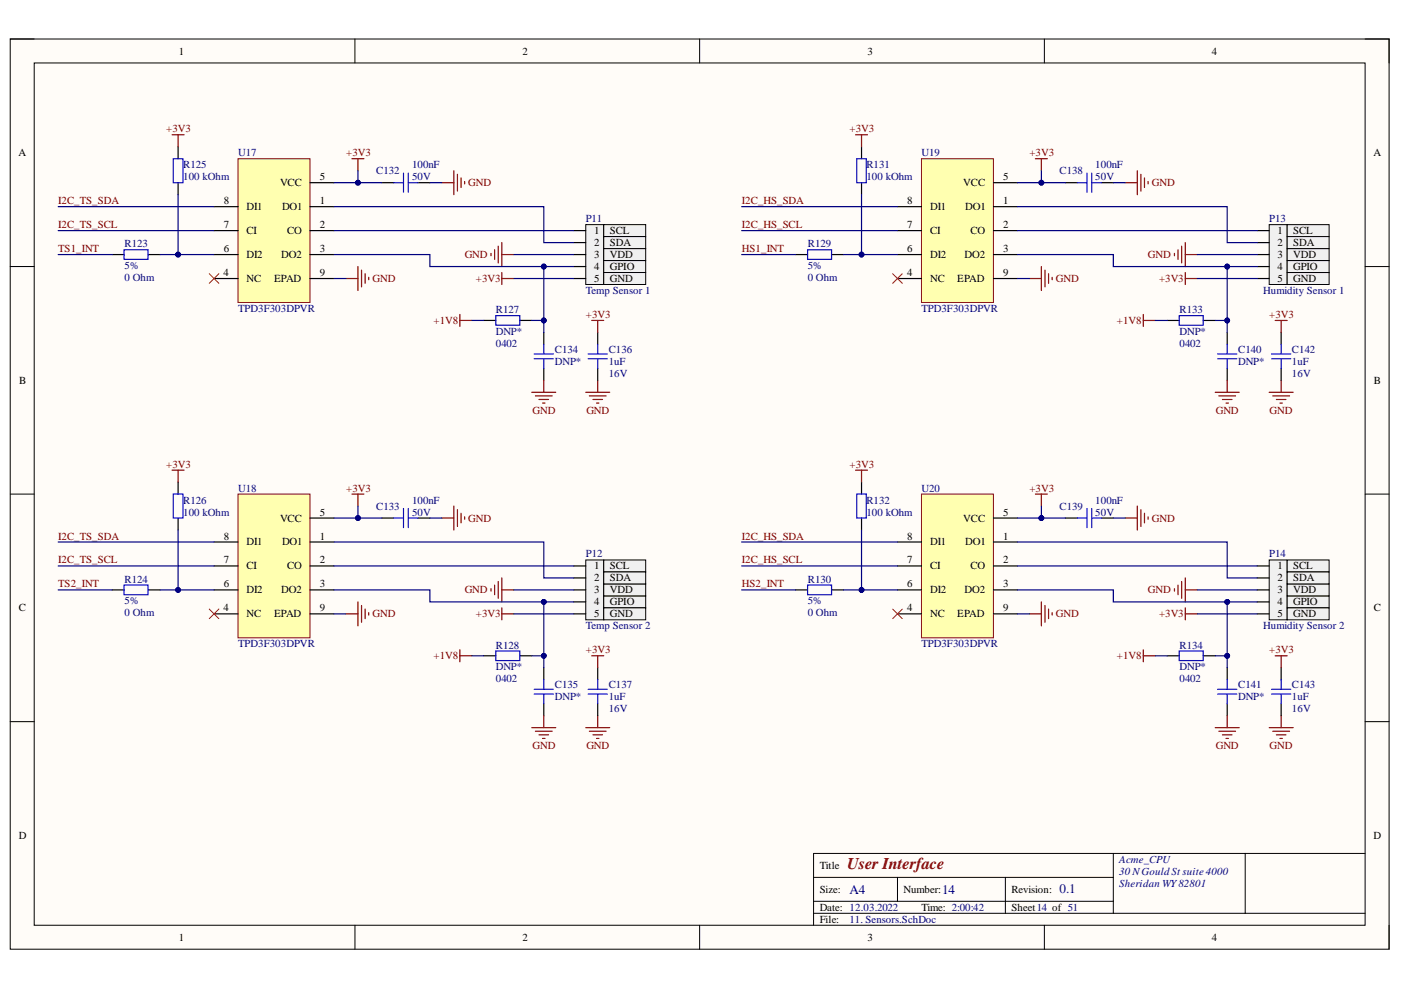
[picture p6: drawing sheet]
<svg xmlns="http://www.w3.org/2000/svg" width="297mm" height="210mm" viewBox="0 0 297 210" stroke-linecap="round" stroke-linejoin="round" font-family="sans-serif">
<path d="M2.2 8.3h292.3v193h-292.3z" fill-rule="evenodd" fill="#fffcf8"/>
<path d="M2.2 8.3h292.3v193h-292.3z" fill="none" stroke="#000" stroke-width=".21"/>
<path d="M7.3 13.3h282.1v182.9h-282.1z" fill-rule="evenodd" fill="#fffcf8"/>
<g fill="none" stroke="#000" stroke-width=".21">
<path d="M2.2 8.3h5.1M7.3 13.3h282.1v182.9h-282.1zM75.3 8.3v5M148.3 8.3v5M221.4 8.3v5M289.4 8.3h5.1v5M2.2 56.5h5.1M289.4 56.5h5.1M2.2 104.8h5.1M289.4 104.8h5.1M2.2 153h5.1M289.4 153h5.1"/>
<path d="M75.3 196.2v5.1M148.3 196.2v5.1M172.5 186h63.5M172.5 193.6h116.9M172.5 191.1h63.5M190.3 186v5.1M213.2 186v7.6M221.4 196.2v5.1M236 180.9v12.7M264 180.9v12.7M289.4 180.9h-116.9v15.3M294.5 196.2v5.1"/>
</g>
<path d="M124.2 47.6h3.8v12.7h-3.8z" fill-rule="evenodd" fill="#f0f0f0"/>
<path d="M124.2 47.6h3.8v12.7h-3.8z" fill="none" stroke="#000" stroke-width=".21"/>
<path d="M128 47.6h8.9v2.6h-8.9z" fill-rule="evenodd" fill="#f0f0f0"/>
<path d="M128 47.6h8.9v2.6h-8.9z" fill="none" stroke="#000" stroke-width=".21"/>
<path d="M128 55.2h8.9v2.6h-8.9z" fill-rule="evenodd" fill="#f0f0f0"/>
<path d="M128 55.2h8.9v2.6h-8.9z" fill="none" stroke="#000" stroke-width=".21"/>
<path d="M128 52.7h8.9v2.5h-8.9z" fill-rule="evenodd" fill="#f0f0f0"/>
<path d="M128 52.7h8.9v2.5h-8.9z" fill="none" stroke="#000" stroke-width=".21"/>
<path d="M128 50.2h8.9v2.5h-8.9z" fill-rule="evenodd" fill="#f0f0f0"/>
<path d="M128 50.2h8.9v2.5h-8.9z" fill="none" stroke="#000" stroke-width=".21"/>
<path d="M128 57.8h8.9v2.5h-8.9z" fill-rule="evenodd" fill="#f0f0f0"/>
<path d="M128 57.8h8.9v2.5h-8.9z" fill="none" stroke="#000" stroke-width=".21"/>
<path d="M121.6 48.9h2.6M121.6 51.4h2.6M121.6 54h2.6M121.6 56.5h2.6M121.6 59.1h2.6" fill="none" stroke="#000" stroke-width=".25"/>
<path d="M124.2 83.2h5.1M125 83.9h3.5M125.7 84.7h2M126.5 85.5h.5M126.7 80.6v2.6" fill="none" stroke="#800000" stroke-width=".25"/>
<path d="M50.5 33.7h15.2v30.4h-15.2z" fill-rule="evenodd" fill="#ffffb0"/>
<path d="M50.5 33.7h15.2v30.4h-15.2z" fill="none" stroke="#800000" stroke-width=".21"/>
<g fill="none" stroke="#000" stroke-width=".25">
<path d="M37.8 31.1v2.6M37.8 38.7v2.6M65.7 38.7h5.1M81 38.7h2.5M88.6 38.7h2.5M23.8 54h2.5M31.4 54h2.5M45.4 43.8h5.1M45.4 48.9h5.1M45.4 54h5.1M45.4 59.1h5.1M65.7 43.8h5.1"/>
<path d="M65.7 48.9h5.1M65.7 54h5.1M65.7 59.1h5.1M102.6 67.9h2.5M110.2 67.9h2.5M115.3 70.5v2.5M115.3 78.1v2.5M126.7 70.5v2.5M126.7 78.1v2.5"/>
</g>
<g fill="none" stroke="#800000" stroke-width=".25">
<path d="M36.5 28.6h2.5M37.8 28.6v2.5M74.6 33.7h2.6M75.9 33.7v2.5M93.7 38.7h2.5M96.2 36.2v5.1M97 37v3.5M97.8 37.7v2M98.5 38.5v.5M73.3 59.1h2.6M75.9 56.5v5.1M76.7 57.3v3.5"/>
<path d="M77.4 58v2.1M78.2 58.8v.5M104.1 53.7v.5M104.9 53v2M105.6 52.2v3.5M106.4 59.1h2.5M106.4 51.4v5.1M106.4 57.8v2.5M106.4 54h2.5M97.5 66.7v2.5M97.5 67.9h2.5M125.5 67.9h2.5"/>
<path d="M126.7 67.9v2.6M112.7 83.2h5.1M113.5 83.9h3.6M114.3 84.7h2M115 85.5h.5M115.3 80.6v2.6"/>
</g>
<path d="M44.4 58l2 2.1M46.4 58l-2 2.1" fill="none" stroke="#f00" stroke-width=".21"/>
<g fill="none" stroke="#00f" stroke-width=".25">
<path d="M36.7 33.7h2.1v5h-2.1zM83.5 38.7h2M85.5 36.7v4.1M86.6 36.7v4.1M86.6 38.7h2M26.3 53h5.1v2h-5.1zM105.1 66.9h5.1v2.1h-5.1zM113.3 75h4M113.3 76.1h4M115.3 73v2M115.3 76.1v2M124.7 75h4.1"/>
<path d="M124.7 76.1h4.1M126.7 73v2M126.7 76.1v2"/>
</g>
<path d="M124.2 118.7h3.8v12.7h-3.8z" fill-rule="evenodd" fill="#f0f0f0"/>
<path d="M124.2 118.7h3.8v12.7h-3.8z" fill="none" stroke="#000" stroke-width=".21"/>
<path d="M128 118.7h8.9v2.6h-8.9z" fill-rule="evenodd" fill="#f0f0f0"/>
<path d="M128 118.7h8.9v2.6h-8.9z" fill="none" stroke="#000" stroke-width=".21"/>
<path d="M128 126.3h8.9v2.6h-8.9z" fill-rule="evenodd" fill="#f0f0f0"/>
<path d="M128 126.3h8.9v2.6h-8.9z" fill="none" stroke="#000" stroke-width=".21"/>
<path d="M128 123.8h8.9v2.5h-8.9z" fill-rule="evenodd" fill="#f0f0f0"/>
<path d="M128 123.8h8.9v2.5h-8.9z" fill="none" stroke="#000" stroke-width=".21"/>
<path d="M128 121.3h8.9v2.5h-8.9z" fill-rule="evenodd" fill="#f0f0f0"/>
<path d="M128 121.3h8.9v2.5h-8.9z" fill="none" stroke="#000" stroke-width=".21"/>
<path d="M128 128.9h8.9v2.5h-8.9z" fill-rule="evenodd" fill="#f0f0f0"/>
<path d="M128 128.9h8.9v2.5h-8.9z" fill="none" stroke="#000" stroke-width=".21"/>
<path d="M121.6 120h2.6M121.6 122.5h2.6M121.6 125.1h2.6M121.6 127.6h2.6M121.6 130.2h2.6" fill="none" stroke="#000" stroke-width=".25"/>
<path d="M124.2 154.3h5.1M125 155h3.5M125.7 155.8h2M126.5 156.6h.5M126.7 151.7v2.6" fill="none" stroke="#800000" stroke-width=".25"/>
<path d="M50.5 104.8h15.2v30.4h-15.2z" fill-rule="evenodd" fill="#ffffb0"/>
<path d="M50.5 104.8h15.2v30.4h-15.2z" fill="none" stroke="#800000" stroke-width=".21"/>
<g fill="none" stroke="#000" stroke-width=".25">
<path d="M37.8 102.2v2.6M37.8 109.8v2.6M45.4 114.9h5.1M45.4 120h5.1M65.7 114.9h5.1M65.7 120h5.1M65.7 109.8h5.1M81 109.8h2.5M88.6 109.8h2.5M23.8 125.1h2.5M31.4 125.1h2.5M45.4 125.1h5.1"/>
<path d="M45.4 130.2h5.1M65.7 125.1h5.1M65.7 130.2h5.1M102.6 139h2.5M110.2 139h2.5M115.3 141.6v2.5M115.3 149.2v2.5M126.7 141.6v2.5M126.7 149.2v2.5"/>
</g>
<g fill="none" stroke="#800000" stroke-width=".25">
<path d="M36.5 99.7h2.5M37.8 99.7v2.5M74.6 104.8h2.6M75.9 104.8v2.5M93.7 109.8h2.5M96.2 107.3v5.1M97 108.1v3.5M97.8 108.8v2.1M98.5 109.6v.5M73.3 130.2h2.6M75.9 127.6v5.1M76.7 128.4v3.5"/>
<path d="M77.4 129.1v2.1M78.2 129.9v.5M97.5 137.8v2.5M97.5 139h2.5M104.1 124.8v.5M104.9 124.1v2M105.6 123.3v3.6M106.4 130.2h2.5M106.4 122.5v5.1M106.4 128.9v2.5M106.4 125.1h2.5M125.5 139h2.5"/>
<path d="M126.7 139v2.6M112.7 154.3h5.1M113.5 155h3.6M114.3 155.8h2M115 156.6h.5M115.3 151.7v2.6"/>
</g>
<path d="M44.4 129.1l2 2.1M46.4 129.1l-2 2.1" fill="none" stroke="#f00" stroke-width=".21"/>
<g fill="none" stroke="#00f" stroke-width=".25">
<path d="M36.7 104.8h2.1v5h-2.1zM83.5 109.8h2M85.5 107.8v4.1M86.6 107.8v4.1M86.6 109.8h2M26.3 124.1h5.1v2h-5.1zM105.1 138h5.1v2.1h-5.1zM113.3 146.2h4M113.3 147.2h4M115.3 144.1v2.1M115.3 147.2v2M124.7 146.2h4.1"/>
<path d="M124.7 147.2h4.1M126.7 144.1v2.1M126.7 147.2v2"/>
</g>
<path d="M269.1 47.6h3.8v12.7h-3.8z" fill-rule="evenodd" fill="#f0f0f0"/>
<path d="M269.1 47.6h3.8v12.7h-3.8z" fill="none" stroke="#000" stroke-width=".21"/>
<path d="M272.9 47.6h8.9v2.6h-8.9z" fill-rule="evenodd" fill="#f0f0f0"/>
<path d="M272.9 47.6h8.9v2.6h-8.9z" fill="none" stroke="#000" stroke-width=".21"/>
<path d="M272.9 55.2h8.9v2.6h-8.9z" fill-rule="evenodd" fill="#f0f0f0"/>
<path d="M272.9 55.2h8.9v2.6h-8.9z" fill="none" stroke="#000" stroke-width=".21"/>
<path d="M272.9 52.7h8.9v2.5h-8.9z" fill-rule="evenodd" fill="#f0f0f0"/>
<path d="M272.9 52.7h8.9v2.5h-8.9z" fill="none" stroke="#000" stroke-width=".21"/>
<path d="M272.9 50.2h8.9v2.5h-8.9z" fill-rule="evenodd" fill="#f0f0f0"/>
<path d="M272.9 50.2h8.9v2.5h-8.9z" fill="none" stroke="#000" stroke-width=".21"/>
<path d="M272.9 57.8h8.9v2.5h-8.9z" fill-rule="evenodd" fill="#f0f0f0"/>
<path d="M272.9 57.8h8.9v2.5h-8.9z" fill="none" stroke="#000" stroke-width=".21"/>
<path d="M266.5 48.9h2.6M266.5 51.4h2.6M266.5 54h2.6M266.5 56.5h2.6M266.5 59.1h2.6" fill="none" stroke="#000" stroke-width=".25"/>
<path d="M269.1 83.2h5.1M269.9 83.9h3.5M270.6 84.7h2M271.4 85.5h.5M271.6 80.6v2.6" fill="none" stroke="#800000" stroke-width=".25"/>
<path d="M195.4 33.7h15.2v30.4h-15.2z" fill-rule="evenodd" fill="#ffffb0"/>
<path d="M195.4 33.7h15.2v30.4h-15.2z" fill="none" stroke="#800000" stroke-width=".21"/>
<g fill="none" stroke="#000" stroke-width=".25">
<path d="M182.7 31.1v2.6M182.7 38.7v2.6M210.6 38.7h5.1M225.9 38.7h2.5M233.5 38.7h2.5M168.7 54h2.5M176.3 54h2.5M190.3 43.8h5.1M190.3 48.9h5.1M190.3 54h5.1M190.3 59.1h5.1M210.6 43.8h5.1"/>
<path d="M210.6 48.9h5.1M210.6 54h5.1M210.6 59.1h5.1M247.5 67.9h2.5M255.1 67.9h2.6M260.2 70.5v2.5M260.2 78.1v2.5M271.6 70.5v2.5M271.6 78.1v2.5"/>
</g>
<g fill="none" stroke="#800000" stroke-width=".25">
<path d="M181.4 28.6h2.5M182.7 28.6v2.5M219.5 33.7h2.6M220.8 33.7v2.5M238.6 38.7h2.5M241.1 36.2v5.1M241.9 37v3.5M242.7 37.7v2M243.4 38.5v.5M218.2 59.1h2.6M220.8 56.5v5.1M221.6 57.3v3.5"/>
<path d="M222.3 58v2.1M223.1 58.8v.5M249 53.7v.5M249.8 53v2M250.5 52.2v3.5M251.3 59.1h2.5M251.3 51.4v5.1M251.3 57.8v2.5M251.3 54h2.5M242.4 66.7v2.5M242.4 67.9h2.5M270.4 67.9h2.5"/>
<path d="M271.6 67.9v2.6M257.7 83.2h5M258.4 83.9h3.6M259.2 84.7h2M259.9 85.5h.5M260.2 80.6v2.6"/>
</g>
<path d="M189.3 58l2 2.1M191.3 58l-2 2.1" fill="none" stroke="#f00" stroke-width=".21"/>
<g fill="none" stroke="#00f" stroke-width=".25">
<path d="M181.6 33.7h2.1v5h-2.1zM228.4 38.7h2.1M230.5 36.7v4.1M231.5 36.7v4.1M231.5 38.7h2M171.2 53h5.1v2h-5.1zM250 66.9h5.1v2.1h-5.1zM258.2 75.1h4M258.2 76.1h4M260.2 73v2.1M260.2 76.1v2M269.6 75.1h4.1"/>
<path d="M269.6 76.1h4.1M271.6 73v2.1M271.6 76.1v2"/>
</g>
<path d="M269.1 118.7h3.8v12.7h-3.8z" fill-rule="evenodd" fill="#f0f0f0"/>
<path d="M269.1 118.7h3.8v12.7h-3.8z" fill="none" stroke="#000" stroke-width=".21"/>
<path d="M272.9 118.7h8.9v2.6h-8.9z" fill-rule="evenodd" fill="#f0f0f0"/>
<path d="M272.9 118.7h8.9v2.6h-8.9z" fill="none" stroke="#000" stroke-width=".21"/>
<path d="M272.9 126.3h8.9v2.6h-8.9z" fill-rule="evenodd" fill="#f0f0f0"/>
<path d="M272.9 126.3h8.9v2.6h-8.9z" fill="none" stroke="#000" stroke-width=".21"/>
<path d="M272.9 123.8h8.9v2.5h-8.9z" fill-rule="evenodd" fill="#f0f0f0"/>
<path d="M272.9 123.8h8.9v2.5h-8.9z" fill="none" stroke="#000" stroke-width=".21"/>
<path d="M272.9 121.3h8.9v2.5h-8.9z" fill-rule="evenodd" fill="#f0f0f0"/>
<path d="M272.9 121.3h8.9v2.5h-8.9z" fill="none" stroke="#000" stroke-width=".21"/>
<path d="M272.9 128.9h8.9v2.5h-8.9z" fill-rule="evenodd" fill="#f0f0f0"/>
<path d="M272.9 128.9h8.9v2.5h-8.9z" fill="none" stroke="#000" stroke-width=".21"/>
<path d="M266.5 120h2.6M266.5 122.5h2.6M266.5 125.1h2.6M266.5 127.6h2.6M266.5 130.2h2.6" fill="none" stroke="#000" stroke-width=".25"/>
<path d="M269.1 154.3h5.1M269.9 155h3.5M270.6 155.8h2M271.4 156.6h.5M271.6 151.7v2.6" fill="none" stroke="#800000" stroke-width=".25"/>
<path d="M195.4 104.8h15.2v30.4h-15.2z" fill-rule="evenodd" fill="#ffffb0"/>
<path d="M195.4 104.8h15.2v30.4h-15.2z" fill="none" stroke="#800000" stroke-width=".21"/>
<g fill="none" stroke="#000" stroke-width=".25">
<path d="M182.7 102.2v2.6M182.7 109.8v2.6M190.3 114.9h5.1M190.3 120h5.1M210.6 114.9h5.1M210.6 120h5.1M210.6 109.8h5.1M225.9 109.8h2.5M233.5 109.8h2.5M168.7 125.1h2.5M176.3 125.1h2.5M190.3 125.1h5.1"/>
<path d="M190.3 130.2h5.1M210.6 125.1h5.1M210.6 130.2h5.1M247.5 139h2.5M255.1 139h2.6M260.2 141.6v2.5M260.2 149.2v2.5M271.6 141.6v2.5M271.6 149.2v2.5"/>
</g>
<g fill="none" stroke="#800000" stroke-width=".25">
<path d="M181.4 99.7h2.5M182.7 99.7v2.5M219.5 104.8h2.6M220.8 104.8v2.5M238.6 109.8h2.5M241.1 107.3v5.1M241.9 108.1v3.5M242.7 108.8v2.1M243.4 109.6v.5M218.2 130.2h2.6M220.8 127.6v5.1M221.6 128.4v3.5"/>
<path d="M222.3 129.1v2.1M223.1 129.9v.5M242.4 137.8v2.5M242.4 139h2.5M249 124.8v.5M249.8 124.1v2M250.5 123.3v3.6M251.3 130.2h2.5M251.3 122.5v5.1M251.3 128.9v2.5M251.3 125.1h2.5M270.4 139h2.5"/>
<path d="M271.6 139v2.6M257.7 154.3h5M258.4 155h3.6M259.2 155.8h2M259.9 156.6h.5M260.2 151.7v2.6"/>
</g>
<path d="M189.3 129.1l2 2.1M191.3 129.1l-2 2.1" fill="none" stroke="#f00" stroke-width=".21"/>
<g fill="none" stroke="#00f" stroke-width=".25">
<path d="M181.6 104.8h2.1v5h-2.1zM228.4 109.8h2.1M230.5 107.8v4.1M231.5 107.8v4.1M231.5 109.8h2M171.2 124.1h5.1v2h-5.1zM250 138h5.1v2.1h-5.1zM258.2 146.2h4M258.2 147.2h4M260.2 144.1v2.1M260.2 147.2v2M269.6 146.2h4.1"/>
<path d="M269.6 147.2h4.1M271.6 144.1v2.1M271.6 147.2v2"/>
</g>
<path d="M75.9 36.2v2.5M91.1 38.7h2.6" fill="none" stroke="#000080" stroke-width=".25"/>
<circle cx="75.9" cy="38.7" r=".51" fill="#000080"/>
<circle cx="75.9" cy="38.7" r=".51" fill="none" stroke="#000080" stroke-width=".21"/>
<path d="M12.3 48.9h33.1M12.3 43.8h33.1M33.9 54h11.5M70.8 59.1h2.5M100 67.9h2.6" fill="none" stroke="#000080" stroke-width=".25"/>
<circle cx="37.8" cy="54" r=".51" fill="#000080"/>
<circle cx="37.8" cy="54" r=".51" fill="none" stroke="#000080" stroke-width=".21"/>
<path d="M70.8 38.7h10.2M108.9 59.1h12.7M108.9 54h12.7" fill="none" stroke="#000080" stroke-width=".25"/>
<circle cx="75.9" cy="38.7" r=".51" fill="#000080"/>
<circle cx="75.9" cy="38.7" r=".51" fill="none" stroke="#000080" stroke-width=".21"/>
<path d="M12.3 54h11.5M37.8 41.3v12.7" fill="none" stroke="#000080" stroke-width=".25"/>
<circle cx="37.8" cy="54" r=".51" fill="#000080"/>
<circle cx="37.8" cy="54" r=".51" fill="none" stroke="#000080" stroke-width=".21"/>
<path d="M112.7 67.9h2.6v2.6" fill="none" stroke="#000080" stroke-width=".25"/>
<circle cx="115.3" cy="67.9" r=".51" fill="#000080"/>
<circle cx="115.3" cy="67.9" r=".51" fill="none" stroke="#000080" stroke-width=".21"/>
<path d="M121.6 56.5h-6.3v11.4" fill="none" stroke="#000080" stroke-width=".25"/>
<circle cx="115.3" cy="67.9" r=".51" fill="#000080"/>
<circle cx="115.3" cy="67.9" r=".51" fill="none" stroke="#000080" stroke-width=".21"/>
<circle cx="115.3" cy="56.5" r=".51" fill="#000080"/>
<circle cx="115.3" cy="56.5" r=".51" fill="none" stroke="#000080" stroke-width=".21"/>
<path d="M70.8 43.8h44.5v7.6h6.3M70.8 54h20.3v2.5h24.2M70.8 48.9h50.8" fill="none" stroke="#000080" stroke-width=".25"/>
<circle cx="115.3" cy="56.5" r=".51" fill="#000080"/>
<circle cx="115.3" cy="56.5" r=".51" fill="none" stroke="#000080" stroke-width=".21"/>
<path d="M75.9 107.3v2.5M91.1 109.8h2.6" fill="none" stroke="#000080" stroke-width=".25"/>
<circle cx="75.9" cy="109.8" r=".51" fill="#000080"/>
<circle cx="75.9" cy="109.8" r=".51" fill="none" stroke="#000080" stroke-width=".21"/>
<path d="M12.3 120h33.1M12.3 114.9h33.1M33.9 125.1h11.5M70.8 130.2h2.5M100 139h2.6" fill="none" stroke="#000080" stroke-width=".25"/>
<circle cx="37.8" cy="125.1" r=".51" fill="#000080"/>
<circle cx="37.8" cy="125.1" r=".51" fill="none" stroke="#000080" stroke-width=".21"/>
<path d="M70.8 109.8h10.2M108.9 130.2h12.7M108.9 125.1h12.7" fill="none" stroke="#000080" stroke-width=".25"/>
<circle cx="75.9" cy="109.8" r=".51" fill="#000080"/>
<circle cx="75.9" cy="109.8" r=".51" fill="none" stroke="#000080" stroke-width=".21"/>
<path d="M37.8 112.4v12.7M12.3 125.1h11.5" fill="none" stroke="#000080" stroke-width=".25"/>
<circle cx="37.8" cy="125.1" r=".51" fill="#000080"/>
<circle cx="37.8" cy="125.1" r=".51" fill="none" stroke="#000080" stroke-width=".21"/>
<path d="M112.7 139h2.6v2.6" fill="none" stroke="#000080" stroke-width=".25"/>
<circle cx="115.3" cy="139" r=".51" fill="#000080"/>
<circle cx="115.3" cy="139" r=".51" fill="none" stroke="#000080" stroke-width=".21"/>
<path d="M121.6 127.6h-6.3v11.4" fill="none" stroke="#000080" stroke-width=".25"/>
<circle cx="115.3" cy="139" r=".51" fill="#000080"/>
<circle cx="115.3" cy="139" r=".51" fill="none" stroke="#000080" stroke-width=".21"/>
<circle cx="115.3" cy="127.6" r=".51" fill="#000080"/>
<circle cx="115.3" cy="127.6" r=".51" fill="none" stroke="#000080" stroke-width=".21"/>
<path d="M70.8 114.9h44.5v7.6h6.3M70.8 120h50.8M70.8 125.1h20.3v2.5h24.2" fill="none" stroke="#000080" stroke-width=".25"/>
<circle cx="115.3" cy="127.6" r=".51" fill="#000080"/>
<circle cx="115.3" cy="127.6" r=".51" fill="none" stroke="#000080" stroke-width=".21"/>
<path d="M220.8 36.2v2.5M236 38.7h2.6" fill="none" stroke="#000080" stroke-width=".25"/>
<circle cx="220.8" cy="38.7" r=".51" fill="#000080"/>
<circle cx="220.8" cy="38.7" r=".51" fill="none" stroke="#000080" stroke-width=".21"/>
<path d="M157.2 48.9h33.1M157.2 43.8h33.1M178.8 54h11.5M215.7 59.1h2.5M244.9 67.9h2.6" fill="none" stroke="#000080" stroke-width=".25"/>
<circle cx="182.7" cy="54" r=".51" fill="#000080"/>
<circle cx="182.7" cy="54" r=".51" fill="none" stroke="#000080" stroke-width=".21"/>
<path d="M215.7 38.7h10.2M253.8 59.1h12.7M253.8 54h12.7" fill="none" stroke="#000080" stroke-width=".25"/>
<circle cx="220.8" cy="38.7" r=".51" fill="#000080"/>
<circle cx="220.8" cy="38.7" r=".51" fill="none" stroke="#000080" stroke-width=".21"/>
<path d="M157.2 54h11.5M182.7 41.3v12.7" fill="none" stroke="#000080" stroke-width=".25"/>
<circle cx="182.7" cy="54" r=".51" fill="#000080"/>
<circle cx="182.7" cy="54" r=".51" fill="none" stroke="#000080" stroke-width=".21"/>
<path d="M257.7 67.9h2.5v2.6" fill="none" stroke="#000080" stroke-width=".25"/>
<circle cx="260.2" cy="67.9" r=".51" fill="#000080"/>
<circle cx="260.2" cy="67.9" r=".51" fill="none" stroke="#000080" stroke-width=".21"/>
<path d="M266.5 56.5h-6.3v11.4" fill="none" stroke="#000080" stroke-width=".25"/>
<circle cx="260.2" cy="67.9" r=".51" fill="#000080"/>
<circle cx="260.2" cy="67.9" r=".51" fill="none" stroke="#000080" stroke-width=".21"/>
<circle cx="260.2" cy="56.5" r=".51" fill="#000080"/>
<circle cx="260.2" cy="56.5" r=".51" fill="none" stroke="#000080" stroke-width=".21"/>
<path d="M215.7 43.8h44.5v7.6h6.3M215.7 54h20.3v2.5h24.2M215.7 48.9h50.8" fill="none" stroke="#000080" stroke-width=".25"/>
<circle cx="260.2" cy="56.5" r=".51" fill="#000080"/>
<circle cx="260.2" cy="56.5" r=".51" fill="none" stroke="#000080" stroke-width=".21"/>
<path d="M220.8 107.3v2.5M236 109.8h2.6" fill="none" stroke="#000080" stroke-width=".25"/>
<circle cx="220.8" cy="109.8" r=".51" fill="#000080"/>
<circle cx="220.8" cy="109.8" r=".51" fill="none" stroke="#000080" stroke-width=".21"/>
<path d="M157.2 120h33.1M157.2 114.9h33.1M178.8 125.1h11.5M215.7 130.2h2.5M244.9 139h2.6" fill="none" stroke="#000080" stroke-width=".25"/>
<circle cx="182.7" cy="125.1" r=".51" fill="#000080"/>
<circle cx="182.7" cy="125.1" r=".51" fill="none" stroke="#000080" stroke-width=".21"/>
<path d="M215.7 109.8h10.2M253.8 130.2h12.7M253.8 125.1h12.7" fill="none" stroke="#000080" stroke-width=".25"/>
<circle cx="220.8" cy="109.8" r=".51" fill="#000080"/>
<circle cx="220.8" cy="109.8" r=".51" fill="none" stroke="#000080" stroke-width=".21"/>
<path d="M182.7 112.4v12.7M157.2 125.1h11.5" fill="none" stroke="#000080" stroke-width=".25"/>
<circle cx="182.7" cy="125.1" r=".51" fill="#000080"/>
<circle cx="182.7" cy="125.1" r=".51" fill="none" stroke="#000080" stroke-width=".21"/>
<path d="M257.7 139h2.5v2.6" fill="none" stroke="#000080" stroke-width=".25"/>
<circle cx="260.2" cy="139" r=".51" fill="#000080"/>
<circle cx="260.2" cy="139" r=".51" fill="none" stroke="#000080" stroke-width=".21"/>
<path d="M266.5 127.6h-6.3v11.4" fill="none" stroke="#000080" stroke-width=".25"/>
<circle cx="260.2" cy="139" r=".51" fill="#000080"/>
<circle cx="260.2" cy="139" r=".51" fill="none" stroke="#000080" stroke-width=".21"/>
<circle cx="260.2" cy="127.6" r=".51" fill="#000080"/>
<circle cx="260.2" cy="127.6" r=".51" fill="none" stroke="#000080" stroke-width=".21"/>
<path d="M215.7 114.9h44.5v7.6h6.3M215.7 120h50.8M215.7 125.1h20.3v2.5h24.2" fill="none" stroke="#000080" stroke-width=".25"/>
<circle cx="260.2" cy="127.6" r=".51" fill="#000080"/>
<circle cx="260.2" cy="127.6" r=".51" fill="none" stroke="#000080" stroke-width=".21"/>
<text font-size="3.5" fill="#800000" x="179.6" y="184.3">User Interface</text>
<g font-size="2.8" fill="#000080">
<text x="180.1" y="189.5">A4</text>
<text x="199.8" y="189.5">14</text>
<text x="224.6" y="189.2">0.1</text>
</g>
<g font-size="2.3">
<text x="37.9" y="11.6">1</text>
<text x="110.8" y="11.6">2</text>
<text x="183.9" y="11.6">3</text>
<text x="256.9" y="11.6">4</text>
<text x="3.9" y="33.1">A</text>
<text x="291.2" y="33.1">A</text>
<text x="59.4" y="39.5">VCC</text>
<text x="67.8" y="38.2">5</text>
<text x="204.2" y="39.5">VCC</text>
<text x="212.7" y="38.2">5</text>
<text x="47.4" y="43.3">8</text>
<text x="52.3" y="44.5">DI1</text>
<text x="59.8" y="44.5">DO1</text>
<text x="67.8" y="43.3">1</text>
<text x="192.3" y="43.3">8</text>
<text x="197.2" y="44.5">DI1</text>
<text x="204.7" y="44.5">DO1</text>
<text x="212.7" y="43.3">1</text>
<text x="47.4" y="53.5">6</text>
<text x="47.4" y="48.3">7</text>
<text x="52.3" y="49.7">CI</text>
<text x="60.9" y="49.7">CO</text>
<text x="67.8" y="48.3">2</text>
<text x="67.8" y="53.5">3</text>
<text x="126" y="49.7">1</text>
<text x="126" y="52.2">2</text>
<text x="129.3" y="49.7">SCL</text>
<text x="129.3" y="52.2">SDA</text>
<text x="192.3" y="53.5">6</text>
<text x="192.3" y="48.3">7</text>
<text x="197.2" y="49.7">CI</text>
<text x="205.8" y="49.7">CO</text>
<text x="212.7" y="48.3">2</text>
<text x="212.7" y="53.5">3</text>
<text x="270.9" y="49.7">1</text>
<text x="270.9" y="52.2">2</text>
<text x="274.2" y="49.7">SCL</text>
<text x="274.2" y="52.2">SDA</text>
<text x="47.4" y="58.5">4</text>
<text x="52.3" y="59.8">NC</text>
<text x="52.3" y="54.7">DI2</text>
<text x="58.1" y="59.8">EPAD</text>
<text x="59.6" y="54.7">DO2</text>
<text x="67.8" y="58.5">9</text>
<text x="126" y="54.7">3</text>
<text x="126" y="57.3">4</text>
<text x="126" y="59.8">5</text>
<text x="129.3" y="54.7">VDD</text>
<text x="129.3" y="57.3">GPIO</text>
<text x="129.3" y="59.8">GND</text>
<text x="192.3" y="58.5">4</text>
<text x="197.2" y="59.8">NC</text>
<text x="197.2" y="54.7">DI2</text>
<text x="203" y="59.8">EPAD</text>
<text x="204.5" y="54.7">DO2</text>
<text x="212.7" y="58.5">9</text>
<text x="270.9" y="54.7">3</text>
<text x="270.9" y="57.3">4</text>
<text x="270.9" y="59.8">5</text>
<text x="274.2" y="54.7">VDD</text>
<text x="274.2" y="57.3">GPIO</text>
<text x="274.2" y="59.8">GND</text>
<text x="4.1" y="81.4">B</text>
<text x="291.3" y="81.4">B</text>
<text x="59.4" y="110.6">VCC</text>
<text x="67.8" y="109.3">5</text>
<text x="204.2" y="110.6">VCC</text>
<text x="212.7" y="109.3">5</text>
<text x="47.4" y="119.5">7</text>
<text x="47.4" y="114.4">8</text>
<text x="52.3" y="115.7">DI1</text>
<text x="59.8" y="115.7">DO1</text>
<text x="67.8" y="114.4">1</text>
<text x="67.8" y="119.5">2</text>
<text x="192.3" y="119.5">7</text>
<text x="192.3" y="114.4">8</text>
<text x="197.2" y="115.7">DI1</text>
<text x="204.7" y="115.7">DO1</text>
<text x="212.7" y="114.4">1</text>
<text x="212.7" y="119.5">2</text>
<text x="47.4" y="124.5">6</text>
<text x="52.3" y="125.8">DI2</text>
<text x="52.3" y="120.7">CI</text>
<text x="59.6" y="125.8">DO2</text>
<text x="60.9" y="120.7">CO</text>
<text x="67.8" y="124.5">3</text>
<text x="126" y="120.7">1</text>
<text x="126" y="123.3">2</text>
<text x="126" y="125.8">3</text>
<text x="129.3" y="120.7">SCL</text>
<text x="129.3" y="123.3">SDA</text>
<text x="129.3" y="125.8">VDD</text>
<text x="192.3" y="124.5">6</text>
<text x="197.2" y="125.8">DI2</text>
<text x="197.2" y="120.7">CI</text>
<text x="204.5" y="125.8">DO2</text>
<text x="205.8" y="120.7">CO</text>
<text x="212.7" y="124.5">3</text>
<text x="270.9" y="120.7">1</text>
<text x="270.9" y="123.3">2</text>
<text x="270.9" y="125.8">3</text>
<text x="274.2" y="120.7">SCL</text>
<text x="274.2" y="123.3">SDA</text>
<text x="274.2" y="125.8">VDD</text>
<text x="4" y="129.6">C</text>
<text x="47.4" y="129.6">4</text>
<text x="52.3" y="130.9">NC</text>
<text x="58.1" y="130.9">EPAD</text>
<text x="67.8" y="129.6">9</text>
<text x="126" y="128.3">4</text>
<text x="126" y="130.9">5</text>
<text x="129.3" y="128.3">GPIO</text>
<text x="129.3" y="130.9">GND</text>
<text x="192.3" y="129.6">4</text>
<text x="197.2" y="130.9">NC</text>
<text x="203" y="130.9">EPAD</text>
<text x="212.7" y="129.6">9</text>
<text x="270.9" y="128.3">4</text>
<text x="270.9" y="130.9">5</text>
<text x="274.2" y="128.3">GPIO</text>
<text x="274.2" y="130.9">GND</text>
<text x="291.3" y="129.6">C</text>
<text x="4" y="177.8">D</text>
<text x="291.2" y="177.8">D</text>
<text x="173.8" y="184.3">Title</text>
<text x="173.8" y="189.3">Size:</text>
<text x="191.6" y="189.3">Number:</text>
<text x="214.5" y="189.3">Revision:</text>
<text x="173.8" y="193.1">Date: 12.03.2022</text>
<text x="173.8" y="195.7">File:</text>
<text x="195.4" y="193.1">Time: 2:00:42</text>
<text x="214.5" y="193.1">Sheet14 of 51</text>
<text x="37.9" y="199.5">1</text>
<text x="110.8" y="199.5">2</text>
<text x="183.9" y="199.5">3</text>
<text x="256.9" y="199.5">4</text>
</g>
<g font-size="2.3" fill="#800000">
<text x="35.3" y="28">+3V3</text>
<text x="180.1" y="28">+3V3</text>
<text x="73.4" y="33.1">+3V3</text>
<text x="218.3" y="33.1">+3V3</text>
<text x="99.3" y="39.5">GND</text>
<text x="244.2" y="39.5">GND</text>
<text x="12.3" y="43.3">I2C_TS_SDA</text>
<text x="157.3" y="43.3">I2C_HS_SDA</text>
<text x="12.3" y="48.3">I2C_TS_SCL</text>
<text x="12.3" y="53.5">TS1_INT</text>
<text x="157.3" y="48.3">I2C_HS_SCL</text>
<text x="157.3" y="53.5">HS1_INT</text>
<text x="79" y="59.8">GND</text>
<text x="98.5" y="54.7">GND</text>
<text x="100.9" y="59.8">+3V3</text>
<text x="223.9" y="59.8">GND</text>
<text x="243.4" y="54.7">GND</text>
<text x="245.8" y="59.8">+3V3</text>
<text x="91.9" y="68.7">+1V8</text>
<text x="124.2" y="67.4">+3V3</text>
<text x="236.8" y="68.7">+1V8</text>
<text x="269.1" y="67.4">+3V3</text>
<text x="112.9" y="87.7">GND</text>
<text x="124.3" y="87.7">GND</text>
<text x="257.8" y="87.7">GND</text>
<text x="269.2" y="87.7">GND</text>
<text x="35.3" y="99.2">+3V3</text>
<text x="180.1" y="99.2">+3V3</text>
<text x="73.4" y="104.3">+3V3</text>
<text x="218.3" y="104.3">+3V3</text>
<text x="99.3" y="110.6">GND</text>
<text x="244.2" y="110.6">GND</text>
<text x="12.3" y="119.5">I2C_TS_SCL</text>
<text x="12.3" y="114.4">I2C_TS_SDA</text>
<text x="157.3" y="119.5">I2C_HS_SCL</text>
<text x="157.3" y="114.4">I2C_HS_SDA</text>
<text x="12.3" y="124.5">TS2_INT</text>
<text x="98.5" y="125.8">GND</text>
<text x="157.3" y="124.5">HS2_INT</text>
<text x="243.4" y="125.8">GND</text>
<text x="79" y="130.9">GND</text>
<text x="100.9" y="130.9">+3V3</text>
<text x="223.9" y="130.9">GND</text>
<text x="245.8" y="130.9">+3V3</text>
<text x="91.9" y="139.8">+1V8</text>
<text x="124.2" y="138.5">+3V3</text>
<text x="236.8" y="139.8">+1V8</text>
<text x="269.1" y="138.5">+3V3</text>
<text x="112.9" y="158.8">GND</text>
<text x="124.3" y="158.8">GND</text>
<text x="257.8" y="158.8">GND</text>
<text x="269.2" y="158.8">GND</text>
</g>
<g font-size="2.3" fill="#000080">
<text x="38.8" y="35.7">R125</text>
<text x="50.5" y="33.1">U17</text>
<text x="87.4" y="35.7">100nF</text>
<text x="183.7" y="35.7">R131</text>
<text x="195.4" y="33.1">U19</text>
<text x="232.2" y="35.7">100nF</text>
<text x="38.8" y="38.2">100 kOhm</text>
<text x="79.7" y="36.9">C132</text>
<text x="87.4" y="38.2">50V</text>
<text x="183.7" y="38.2">100 kOhm</text>
<text x="224.6" y="36.9">C138</text>
<text x="232.2" y="38.2">50V</text>
<text x="124.2" y="47.1">P11</text>
<text x="269.1" y="47.1">P13</text>
<text x="26.4" y="52.5">R123</text>
<text x="171.3" y="52.5">R129</text>
<text x="26.4" y="57">5%</text>
<text x="26.4" y="59.6">0 Ohm</text>
<text x="171.3" y="57">5%</text>
<text x="171.3" y="59.6">0 Ohm</text>
<text x="124.2" y="62.3">Temp Sensor 1</text>
<text x="267.8" y="62.3">Humidity Sensor 1</text>
<text x="50.5" y="66.1">TPD3F303DPVR</text>
<text x="105.1" y="66.4">R127</text>
<text x="105.1" y="71">DNP*</text>
<text x="195.4" y="66.1">TPD3F303DPVR</text>
<text x="250.1" y="66.4">R133</text>
<text x="250.1" y="71">DNP*</text>
<text x="105.1" y="73.5">0402</text>
<text x="117.6" y="74.8">C134</text>
<text x="117.6" y="77.3">DNP*</text>
<text x="129.1" y="77.3">1uF</text>
<text x="129.1" y="74.8">C136</text>
<text x="250.1" y="73.5">0402</text>
<text x="262.5" y="74.8">C140</text>
<text x="262.5" y="77.3">DNP*</text>
<text x="273.9" y="77.3">1uF</text>
<text x="273.9" y="74.8">C142</text>
<text x="129.1" y="79.8">16V</text>
<text x="273.9" y="79.8">16V</text>
<text x="38.8" y="106.8">R126</text>
<text x="50.5" y="104.3">U18</text>
<text x="87.4" y="106.8">100nF</text>
<text x="183.7" y="106.8">R132</text>
<text x="195.4" y="104.3">U20</text>
<text x="232.2" y="106.8">100nF</text>
<text x="38.8" y="109.3">100 kOhm</text>
<text x="79.7" y="108.1">C133</text>
<text x="87.4" y="109.3">50V</text>
<text x="183.7" y="109.3">100 kOhm</text>
<text x="224.6" y="108.1">C139</text>
<text x="232.2" y="109.3">50V</text>
<text x="124.2" y="118.2">P12</text>
<text x="269.1" y="118.2">P14</text>
<text x="26.4" y="123.5">R124</text>
<text x="171.3" y="123.5">R130</text>
<text x="26.4" y="128.1">5%</text>
<text x="26.4" y="130.6">0 Ohm</text>
<text x="171.3" y="128.1">5%</text>
<text x="171.3" y="130.6">0 Ohm</text>
<text x="50.5" y="137.3">TPD3F303DPVR</text>
<text x="105.1" y="137.5">R128</text>
<text x="124.2" y="133.4">Temp Sensor 2</text>
<text x="195.4" y="137.3">TPD3F303DPVR</text>
<text x="250.1" y="137.5">R134</text>
<text x="267.8" y="133.4">Humidity Sensor 2</text>
<text x="105.1" y="142.1">DNP*</text>
<text x="250.1" y="142.1">DNP*</text>
<text x="105.1" y="144.6">0402</text>
<text x="117.6" y="145.9">C135</text>
<text x="117.6" y="148.4">DNP*</text>
<text x="129.1" y="148.4">1uF</text>
<text x="129.1" y="145.9">C137</text>
<text x="250.1" y="144.6">0402</text>
<text x="262.5" y="145.9">C141</text>
<text x="262.5" y="148.4">DNP*</text>
<text x="273.9" y="148.4">1uF</text>
<text x="273.9" y="145.9">C143</text>
<text x="129.1" y="151">16V</text>
<text x="273.9" y="151">16V</text>
<text x="237.3" y="183">Acme_CPU</text>
<text x="237.3" y="185.5">30 NGould St suite 4000</text>
<text x="237.3" y="188.1">Sheridan WY82801</text>
<text x="180.1" y="195.7">11. Sensors.SchDoc</text>
</g>
</svg>
